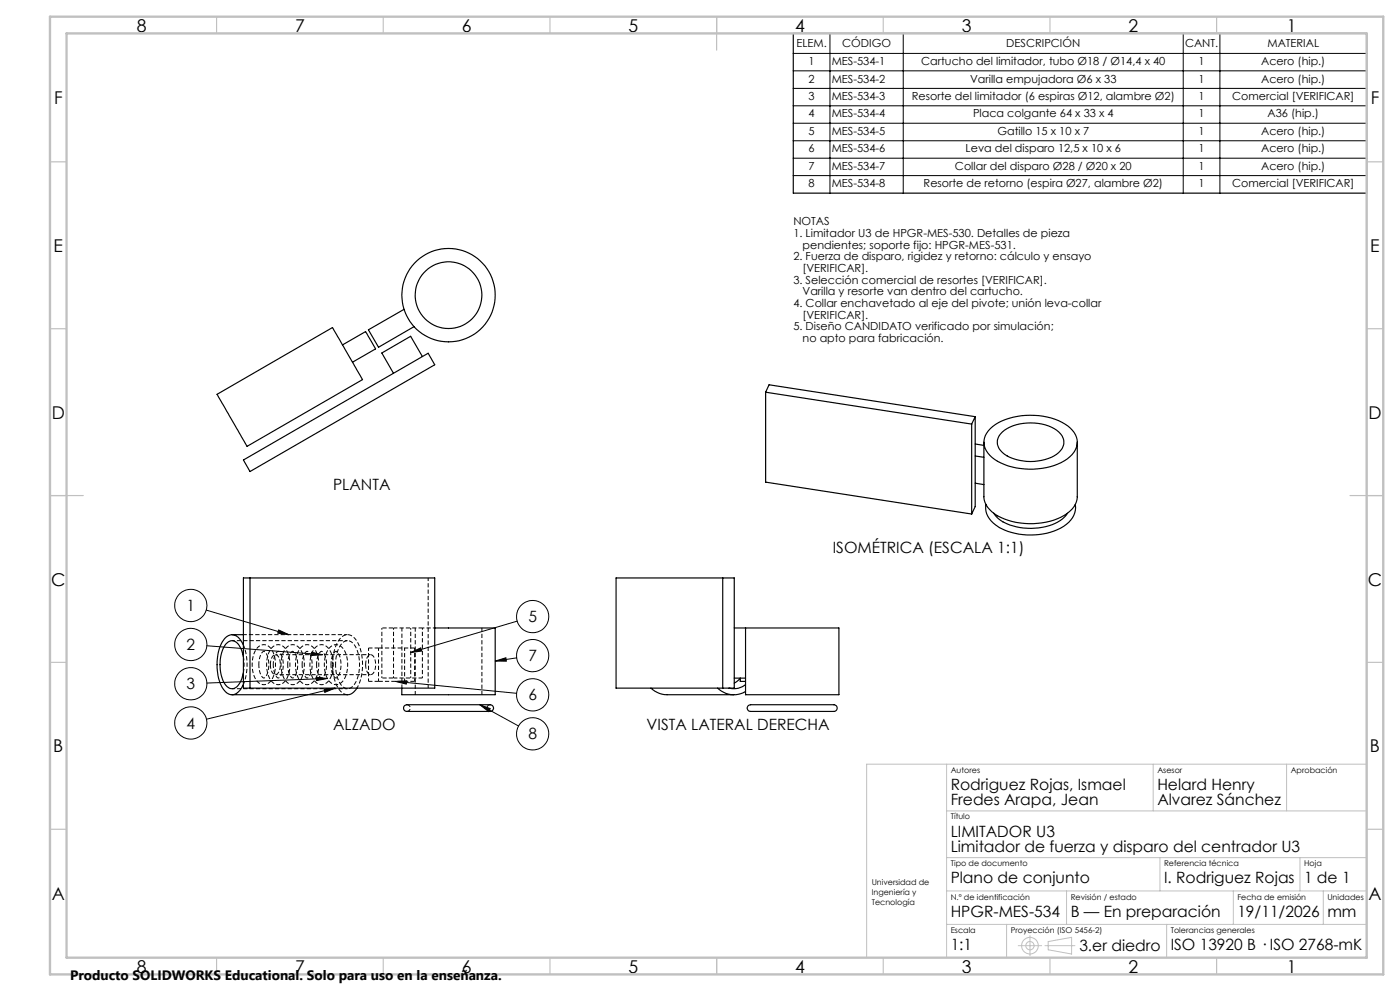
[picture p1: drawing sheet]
<svg xmlns="http://www.w3.org/2000/svg" width="420mm" height="297mm" viewBox="0 0 420 297" stroke-linecap="round" stroke-linejoin="round" font-family="sans-serif">
<path d="M126.7 188.2h3.8" fill="none" stroke="#000" stroke-width=".3" stroke-dasharray="1.3 .6" stroke-dashoffset=".7" stroke-linecap="butt"/>
<path d="M81.1 199.2a2.49 2.49 0 0 0 1.6 3 3.9 3.9 0 0 0 1.1-4.8 1.18 1.18 0 0 0-1.2-1.2 1.18 1.18 0 0 0-1.2 1.2l-.3 1.8M109.7 199.2a2.49 2.49 0 0 0 1.6 3 3.9 3.9 0 0 0 1.1-4.8 1.18 1.18 0 0 0-1.2-1.2 1.18 1.18 0 0 0-1.2 1.2l-.3 1.8M124.4 194.2h-10.8M122.1 211.2a1 1 0 0 1 1 1 1 1 0 0 1-1 1M124.4 204.2h-10.8M147.1 213.2a1 1 0 0 1-1-1 1 1 0 0 1 1-1" fill="none" stroke="#000" stroke-width=".3" stroke-dasharray="1.3 .6" stroke-linecap="butt"/>
<path d="M107.1 206.2a15.2 15.2 0 0 0-.3-14.5 2.86 2.86 0 0 0-2.7-1.5 2.86 2.86 0 0 0-2.5 1.7 13.4 13.4 0 0 0-1.8 7.3M110.6 204.2v-10M113.6 204.2v-10M121.4 204.2v-10M124.4 204.2v-10" fill="none" stroke="#000" stroke-width=".3" stroke-dasharray="1.3 .6" stroke-dashoffset=".4" stroke-linecap="butt"/>
<path d="M113.6 194.2h-3M126.7 188.2h-8.6M113.6 204.2h-3M126.7 203.2h-8.6" fill="none" stroke="#000" stroke-width=".3" stroke-dasharray="1.3 .6" stroke-dashoffset=".1" stroke-linecap="butt"/>
<path d="M114.6 203.2v-15M118.1 203.2v-15M123.2 203.2v-15M126.7 203.2v-15" fill="none" stroke="#000" stroke-width=".3" stroke-dasharray="1.3 .6" stroke-dashoffset=".8" stroke-linecap="butt"/>
<path d="M114.6 188.2h3.5M114.6 203.2h3.5" fill="none" stroke="#000" stroke-width=".3" stroke-dasharray="1.3 .6" stroke-dashoffset="-.2" stroke-linecap="butt"/>
<path d="M100.7 199.2a8.5 8.5 0 0 0 2.5 6.8 2.44 2.44 0 0 0 3.5-1.4 12 12 0 0 0-.6-11.6 2.38 2.38 0 0 0-2.4-.9 2.38 2.38 0 0 0-1.8 1.7 11.4 11.4 0 0 0-1.2 5.4M104.3 190.2h-31.3M73 205.1a16.3 16.3 0 0 0 0-11.8M128.5 206.2v-33" fill="none" stroke="#000" stroke-width=".3" stroke-dasharray="1.3 .6" stroke-dashoffset=".3" stroke-linecap="butt"/>
<path d="M99.8 199.2a11.2 11.2 0 0 0 2.9 8.4l1.6 .6" fill="none" stroke="#000" stroke-width=".3" stroke-dasharray="1.3 .6" stroke-dashoffset="-.1" stroke-linecap="butt"/>
<path d="M77.7 199.2a4.5 4.5 0 0 1 1.4-4 2.98 2.98 0 0 1 1.5 3 4.9 4.9 0 0 1-1.5 5 3.6 3.6 0 0 1-1.4-3.5v-.5M82 199.2a4.5 4.5 0 0 1 1.4-4 2.98 2.98 0 0 1 1.5 3 4.9 4.9 0 0 1-1.4 5 3.6 3.6 0 0 1-1.5-3.5v-.5M86.3 199.2a4.5 4.5 0 0 1 1.5-4 2.98 2.98 0 0 1 1.5 3 4.9 4.9 0 0 1-1.5 5 3.6 3.6 0 0 1-1.5-3.5v-.5M90.6 199.2a4.5 4.5 0 0 1 1.5-4 2.98 2.98 0 0 1 1.5 3 4.9 4.9 0 0 1-1.5 5 3.6 3.6 0 0 1-1.4-3.5l-.1-.5M95 199.2a4.5 4.5 0 0 1 1.4-4 2.98 2.98 0 0 1 1.5 3 4.9 4.9 0 0 1-1.4 5 3.6 3.6 0 0 1-1.5-3.5v-.5M99.3 199.2a4.5 4.5 0 0 1 1.5-4 2.98 2.98 0 0 1 1.4 3 4.9 4.9 0 0 1-1.4 5 3.6 3.6 0 0 1-1.5-3.5v-.5M120.6 188.2v18M124.6 188.2v20M73 201.6l.2-2.4-.2-2.4M144.6 208.2v-20" fill="none" stroke="#000" stroke-width=".3" stroke-dasharray="1.3 .6" stroke-dashoffset=".2" stroke-linecap="butt"/>
<path d="M75.7 199.2a6.2 6.2 0 0 0 2.7 5.9 3.3 3.3 0 0 0 3.9-3.2 8.5 8.5 0 0 0-1.7-8.2 2.76 2.76 0 0 0-4.2 1.7l-.5 1.7-.2 2.1M80 199.2a6.2 6.2 0 0 0 2.7 5.9 3.3 3.3 0 0 0 3.9-3.2 8.5 8.5 0 0 0-1.7-8.2 2.76 2.76 0 0 0-4.2 1.7l-.5 1.7-.2 2.1M84.3 199.2a6.2 6.2 0 0 0 2.8 5.9 3.3 3.3 0 0 0 3.8-3.2 8.5 8.5 0 0 0-1.7-8.2 2.76 2.76 0 0 0-4.1 1.7l-.6 1.7-.2 2.1M88.6 199.2a6.2 6.2 0 0 0 2.8 5.9 3.3 3.3 0 0 0 3.9-3.2 8.5 8.5 0 0 0-1.7-8.2 2.76 2.76 0 0 0-4.2 1.7l-.6 1.7-.2 2.1M93 199.2a6.2 6.2 0 0 0 2.7 5.9 3.3 3.3 0 0 0 3.9-3.2 8.5 8.5 0 0 0-1.7-8.2 2.76 2.76 0 0 0-4.2 1.7l-.5 1.7-.2 2.1M97.3 199.2a6.2 6.2 0 0 0 2.8 5.9 3.3 3.3 0 0 0 3.8-3.2 8.5 8.5 0 0 0-1.7-8.2 2.76 2.76 0 0 0-4.1 1.7l-.6 1.7-.2 2.1M111.2 196.2h-28.6M82.6 202.2h28.6" fill="none" stroke="#000" stroke-width=".3" stroke-dasharray="1.3 .6" stroke-dashoffset=".6" stroke-linecap="butt"/>
<path d="M104.3 192h-34.7M69.6 206.4h34.7" fill="none" stroke="#000" stroke-width=".3" stroke-dasharray="1.3 .6" stroke-dashoffset=".5" stroke-linecap="butt"/>
<g fill="none" stroke="#000" stroke-width=".35">
<path d="M238 10h172v47.9h-172zM121.2 92.7l-10.7 6.1 3.1 5.3 10.6-6.2M65.1 118.2l34.6-20 9.1 15.6-34.7 20zM102.8 103.4l6.9-4 .5 .8 2.5 4.4-6.9 3.9M126.7 106.9l-3.5-6.1-8.7 5 3.5 6.1M229.7 117.5v27l61.8 9.6M229.7 117.5l61.8 9.6M229.7 117.5l1-2.2 61.9 9.6M73 137.9l55.4-32 2 3.4-55.4 32zM291.5 127.1v27M292.6 136.7l2.6 .4M292.6 133.1l2.6 .4"/>
<path d="M292.6 124.9v26.9l-1.1 2.3M292.6 124.9l-1.1 2.2M295.2 132.5v16.4a7.4 7.4 0 0 0 5 6.2 21.5 21.5 0 0 0 20-1.2 6.3 6.3 0 0 0 3-5v-16.4M297.1 128.5a18.8 18.8 0 0 1 14.5-3.9 15 15 0 0 1 10.7 5 5.3 5.3 0 0 1-1.4 7.3 20.2 20.2 0 0 1-17.3 3 11.2 11.2 0 0 1-8.1-5.6 5.3 5.3 0 0 1 1.6-5.8zM300.7 129.5a14.6 14.6 0 0 1 16.9 0 4 4 0 0 1-.6 6.6 14.8 14.8 0 0 1-16.3-.5 3.9 3.9 0 0 1 0-6.1zM292.6 144.8l2.6 .4M295.8 151.2a7.1 7.1 0 0 0 4.5 7.2 20 20 0 0 0 19.6-1.3 6.2 6.2 0 0 0 2.7-5.9M298.1 153.8a10.6 10.6 0 0 0 7.9 4.3 16.3 16.3 0 0 0 13.3-3.1l.9-1.2M73 173.2h57.4v33h-57.4zM75 173.2v33M184.8 173.2h35.5v33h-35.5zM216.8 173.2v33"/>
<path d="M69.6 190.2h3.4M73 193.3a4 4 0 0 0-3.7-3.1 6.5 6.5 0 0 0-3.9 5.7 13.6 13.6 0 0 0 2.3 11.4 2.74 2.74 0 0 0 4.4-.6l.9-1.6M73 196.8a5.9 5.9 0 0 0-3-4.8 3.4 3.4 0 0 0-3.3 3 11.9 11.9 0 0 0 1.1 10.5 2.37 2.37 0 0 0 2.4 .8 2.37 2.37 0 0 0 1.8-1.7l1-3M130.4 188.2h18.2v20h-28.1v-2M220.3 188.2h3.4M223.7 188.2h28v20h-28zM107.1 206.2a3.4 3.4 0 0 1-2.9 2h-34.6M121.3 211.6l.8-.4h24.3a1.08 1.08 0 0 1 1.6 .7 1.08 1.08 0 0 1-1.1 1.3h-24.2a1.13 1.13 0 0 1-1.3-.3 1.13 1.13 0 0 1-.1-1.3zM195.3 206.2a7 7 0 0 0 4.9 2h20M215.3 206.2a6.9 6.9 0 0 0 8.4 1.1M220.3 203.2h3.4M222.1 203.3l-1.8 1.4"/>
<path d="M222.1 203.2v1h1.6M223.7 205.2a5.5 5.5 0 0 1-5 1M224.4 211.6l.8-.4h24.3a1.12 1.12 0 0 1 1.6 1 1.12 1.12 0 0 1-1.6 1h-23.7a1.13 1.13 0 0 1-1.3-.3 1.13 1.13 0 0 1-.1-1.3z"/>
<circle cx="134.6" cy="88.5" r="10"/>
<circle cx="134.6" cy="88.5" r="14"/>
</g>
<g fill="none" stroke="#000" stroke-width=".3">
<path d="M238 16h172M249 10v47.9M271 10v47.9M355 10v47.9M366 10v47.9M238 21.2h172M238 26.5h172M238 31.7h172M238 36.9h172M238 42.2h172M238 47.4h172M238 52.6h172"/>
<path d="M61.9 182.8l24.7 7.4M62.1 193.5l34.7 2.7M83.6 188.8l3 1.4-3.3-.4zM93.5 195.5l3.3 .7-3.4 .3zM123.2 195.6l3-1.4 .3 .9zM148.6 198.1l3.2-1 .1 1.1zM155 197.2l-6.4 .9M155.2 186.2l-32 9.4M94.9 203l3.3 .3-3.3 .7zM97.2 206.5l3.3-.3-3.1 1.3zM98.2 203.3l-36.1 1.4M100.5 206.2l-38.6 9.3"/>
<path d="M118.7 204.2l3.3-.2-.1 1zM118.7 204.2l36.3 3.6M143.9 211.2l3.2 1.2-.5 .9zM143.9 211.2l11.7 6.4"/>
<circle cx="57.2" cy="193.2" r="4.8"/>
<circle cx="57.2" cy="181.5" r="4.8"/>
<circle cx="159.8" cy="184.8" r="4.8"/>
<circle cx="159.8" cy="196.5" r="4.8"/>
<circle cx="57.2" cy="204.9" r="4.8"/>
<circle cx="57.3" cy="216.7" r="4.8"/>
<circle cx="159.8" cy="219.9" r="4.8"/>
<circle cx="159.8" cy="208.2" r="4.8"/>
</g>
<g fill="none" stroke="#c0c0c0" stroke-width=".3">
<path d="M284 229v58M346 229v14M386 229v14M410 229h-150v58M284 243h126M284 257h126M348 257v10M390 257v10M284 267h126M284 277h126M302 277v10M320 267v10"/>
<path d="M350 277v10M370 267v10M397 267v10M305.5 283.4h7M309 280.4v6M313.5 283.4h9M314.5 282.2l7-1.3v5l-7-1.2z"/>
<circle cx="309" cy="283.4" r="2.49"/>
<circle cx="309" cy="283.4" r="1.25"/>
</g>
<g fill="none" stroke="#c0c0c0" stroke-width=".35">
<path d="M65 5v5M115 5v5M165 5v5M215 5v10M265 5v5M315 5v5M365 5v5M15 48.5h5M410 48.5h5M15 98.5h5M410 98.5h5M15 148.5h10"/>
<path d="M405 148.5h10M15 198.5h5M410 198.5h5M15 248.5h5M410 248.5h5M65 287v5M115 287v5M165 287v5M215 287v5M265 287v5M315 287v5M365 287v5"/>
</g>
<path d="M15 5h400v287h-400zM20 10h390v277h-390z" fill="none" stroke="#c0c0c0" stroke-width=".7"/>
<path d="M83.6 188.8l3 1.4-3.3-.4zM93.5 195.5l3.3 .7-3.4 .3zM94.9 203l3.3 .3-3.3 .7zM97.2 206.5l3.3-.3-3.1 1.3zM123.2 195.6l3-1.4 .3 .9zM118.7 204.2l3.3-.2-.1 1zM148.6 198.1l3.2-1 .1 1.1zM143.9 211.2l3.2 1.2-.5 .9z" fill="#000"/>
<g font-size="5.3">
<text x="41" y="9.5">8</text>
<text x="88.5" y="9.5">7</text>
<text x="138.5" y="9.5">6</text>
<text x="188.5" y="9.5">5</text>
<text x="238.5" y="9.5">4</text>
<text x="288.5" y="9.5">3</text>
<text x="338.5" y="9.5">2</text>
<text x="386" y="9.5">1</text>
<text x="16.2" y="31.3">F</text>
<text x="411.2" y="31.3">F</text>
<text x="16.1" y="75.5">E</text>
<text x="411.1" y="75.5">E</text>
<text x="15.5" y="125.5">D</text>
<text x="410.5" y="125.5">D</text>
<text x="15.4" y="175.5">C</text>
<text x="410.4" y="175.5">C</text>
<text x="16" y="225.5">B</text>
<text x="411" y="225.5">B</text>
<text x="15.5" y="269.8">A</text>
<text x="410.5" y="269.8">A</text>
<text x="41" y="291.5">8</text>
<text x="88.5" y="291.5">7</text>
<text x="138.5" y="291.5">6</text>
<text x="188.5" y="291.5">5</text>
<text x="238.5" y="291.5">4</text>
<text x="288.5" y="291.5">3</text>
<text x="338.5" y="291.5">2</text>
<text x="386" y="291.5">1</text>
</g>
<g font-size="4.7">
<text x="99.9" y="146.8">PLANTA</text>
<text x="249.8" y="165.8">ISOMÉTRICA (ESCALA 1:1)</text>
<text x="56" y="183.1">1</text>
<text x="158.5" y="186.5">5</text>
<text x="56" y="194.8">2</text>
<text x="158.5" y="198.2">7</text>
<text x="56" y="206.6">3</text>
<text x="158.5" y="209.9">6</text>
<text x="56" y="218.3">4</text>
<text x="99.9" y="218.8">ALZADO</text>
<text x="158.5" y="221.6">8</text>
<text x="194" y="218.7">VISTA LATERAL DERECHA</text>
<text x="285.2" y="236.7">Rodriguez Rojas, Ismael</text>
<text x="347.2" y="236.7">Helard Henry</text>
<text x="285.2" y="241.3">Fredes Arapa, Jean</text>
<text x="347.2" y="241.3">Alvarez Sánchez</text>
<text x="285.2" y="250.7">LIMITADOR U3</text>
<text x="285.2" y="255.3">Limitador de fuerza y disparo del centrador U3</text>
<text x="285.2" y="264.7">Plano de conjunto</text>
<text x="349.2" y="264.7">I. Rodriguez Rojas</text>
<text x="391.2" y="264.7">1 de 1</text>
<text x="285.2" y="274.7">HPGR-MES-534</text>
<text x="321.2" y="274.7">B — En preparación</text>
<text x="371.2" y="274.7">19/11/2026</text>
<text x="398.2" y="274.9">mm</text>
<text x="285.2" y="284.7">1:1</text>
<text x="323.8" y="284.9">3.er diedro</text>
<text x="351.2" y="284.7">ISO 13920 B · ISO 2768-mK</text>
</g>
<text font-size="4.1" x="21" y="293.7">Producto SOLIDWORKS Educational. Solo para uso en la enseñanza.</text>
<g font-size="3.3">
<text x="238.9" y="14.2">ELEM.</text>
<text x="252.7" y="14.2">CÓDIGO</text>
<text x="301.9" y="14.2">DESCRIPCIÓN</text>
<text x="355.5" y="14.2">CANT.</text>
<text x="380.2" y="14.2">MATERIAL</text>
<text x="242.6" y="19.5">1</text>
<text x="249.5" y="19.5">MES-534-1</text>
<text x="276.4" y="19.5">Cartucho del limitador, tubo Ø18 / Ø14,4 x 40</text>
<text x="359.6" y="19.5">1</text>
<text x="378.4" y="19.5">Acero (hip.)</text>
<text x="242.6" y="24.7">2</text>
<text x="242.6" y="30">3</text>
<text x="249.5" y="24.7">MES-534-2</text>
<text x="249.5" y="30">MES-534-3</text>
<text x="273.6" y="30">Resorte del limitador (6 espiras Ø12, alambre Ø2)</text>
<text x="291" y="24.7">Varilla empujadora Ø6 x 33</text>
<text x="359.6" y="24.7">1</text>
<text x="359.6" y="30">1</text>
<text x="369.7" y="30">Comercial [VERIFICAR]</text>
<text x="378.4" y="24.7">Acero (hip.)</text>
<text x="242.6" y="35.2">4</text>
<text x="249.5" y="35.2">MES-534-4</text>
<text x="291.9" y="35.2">Placa colgante 64 x 33 x 4</text>
<text x="359.6" y="35.2">1</text>
<text x="380.3" y="35.2">A36 (hip.)</text>
<text x="242.6" y="40.4">5</text>
<text x="249.5" y="40.4">MES-534-5</text>
<text x="299.2" y="40.4">Gatillo 15 x 10 x 7</text>
<text x="359.6" y="40.4">1</text>
<text x="378.4" y="40.4">Acero (hip.)</text>
<text x="242.6" y="45.7">6</text>
<text x="249.5" y="45.7">MES-534-6</text>
<text x="289.7" y="45.7">Leva del disparo 12,5 x 10 x 6</text>
<text x="359.6" y="45.7">1</text>
<text x="378.4" y="45.7">Acero (hip.)</text>
<text x="242.6" y="50.9">7</text>
<text x="249.5" y="50.9">MES-534-7</text>
<text x="286.5" y="50.9">Collar del disparo Ø28 / Ø20 x 20</text>
<text x="359.6" y="50.9">1</text>
<text x="378.4" y="50.9">Acero (hip.)</text>
<text x="242.6" y="56.1">8</text>
<text x="249.5" y="56.1">MES-534-8</text>
<text x="277.1" y="56.1">Resorte de retorno (espira Ø27, alambre Ø2)</text>
<text x="359.6" y="56.1">1</text>
<text x="369.7" y="56.1">Comercial [VERIFICAR]</text>
<text x="238" y="67.5">NOTAS</text>
<text x="238" y="71">1. Limitador U3 de HPGR-MES-530. Detalles de pieza</text>
<text x="240.8" y="74.5">pendientes; soporte fijo: HPGR-MES-531.</text>
<text x="238" y="78">2. Fuerza de disparo, rigidez y retorno: cálculo y ensayo</text>
<text x="240.8" y="81.5">[VERIFICAR].</text>
<text x="238" y="85">3. Selección comercial de resortes [VERIFICAR].</text>
<text x="240.8" y="88.5">Varilla y resorte van dentro del cartucho.</text>
<text x="238" y="92">4. Collar enchavetado al eje del pivote; unión leva-collar</text>
<text x="240.8" y="95.5">[VERIFICAR].</text>
<text x="238" y="99">5. Diseño CANDIDATO verificado por simulación;</text>
<text x="240.8" y="102.5">no apto para fabricación.</text>
</g>
<g font-size="2.4">
<text x="285.2" y="231.6">Autores</text>
<text x="347.2" y="231.6">Asesor</text>
<text x="387.2" y="231.6">Aprobación</text>
<text x="285.2" y="245.6">Título</text>
<text x="285.2" y="259.6">Tipo de documento</text>
<text x="349.2" y="259.6">Referencia técnica</text>
<text x="391.2" y="259.6">Hoja</text>
<text x="261.5" y="265.3">Universidad de</text>
<text x="261.5" y="268.3">Ingeniería y</text>
<text x="285.2" y="269.6">N.º de identificación</text>
<text x="321.2" y="269.6">Revisión / estado</text>
<text x="371.2" y="269.6">Fecha de emisión</text>
<text x="398.2" y="269.6">Unidades</text>
<text x="261.5" y="271.3">Tecnología</text>
<text x="285.2" y="279.6">Escala</text>
<text x="303.2" y="279.6">Proyección (ISO 5456-2)</text>
<text x="351.2" y="279.6">Tolerancias generales</text>
</g>
</svg>
